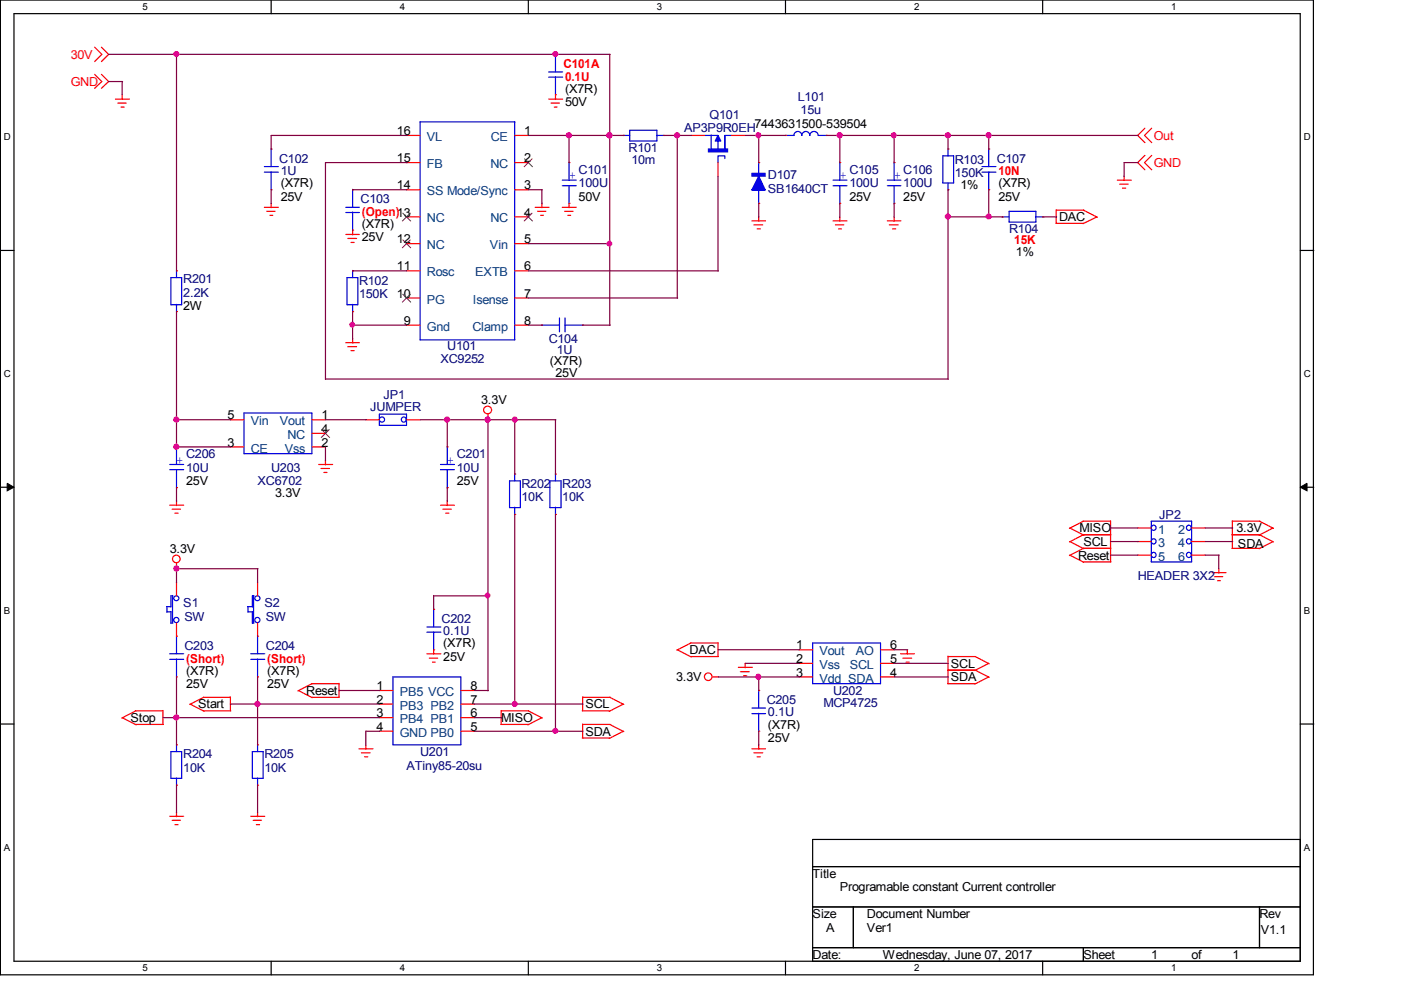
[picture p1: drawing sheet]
<svg xmlns="http://www.w3.org/2000/svg" width="297mm" height="210mm" viewBox="0 0 297 210" stroke-linecap="round" stroke-linejoin="round" font-family="sans-serif">
<path d="M.1 0h278.4v206.7h-278.4zM3 2.9h272.7v200.9h-272.7z" fill="none" stroke="#000" stroke-width=".25"/>
<g fill="#fff">
<path d="M30.2 .4h1v2.2h-1z"/>
<path d="M30.2 204.1h1v2.2h-1z"/>
</g>
<path d="M57.5 0v2.9M57.5 203.8v2.9" fill="none" stroke="#000" stroke-width=".25"/>
<g fill="#fff">
<path d="M84.8 .4h1v2.2h-1z"/>
<path d="M84.8 204.1h1v2.2h-1z"/>
</g>
<path d="M112 0v2.9M112 203.8v2.9" fill="none" stroke="#000" stroke-width=".25"/>
<g fill="#fff">
<path d="M139.3 .4h1v2.2h-1z"/>
<path d="M139.3 204.1h1v2.2h-1z"/>
</g>
<path d="M166.5 0v2.9M166.5 203.8v2.9" fill="none" stroke="#000" stroke-width=".25"/>
<g fill="#fff">
<path d="M193.8 .4h1v2.2h-1z"/>
<path d="M193.8 204.1h1v2.2h-1z"/>
</g>
<path d="M221.1 0v2.9M221.1 203.8v2.9" fill="none" stroke="#000" stroke-width=".25"/>
<g fill="#fff">
<path d="M248.3 .4h1v2.2h-1z"/>
<path d="M248.3 204.1h1v2.2h-1z"/>
<path d="M.8 28h1.4v2.2h-1.4z"/>
<path d="M276.4 28h1.4v2.2h-1.4z"/>
<path d="M.8 78.2h1.4v2.2h-1.4z"/>
<path d="M276.4 78.2h1.4v2.2h-1.4z"/>
</g>
<path d="M.1 53.1h2.9M275.7 53.1h2.9" fill="none" stroke="#000" stroke-width=".25"/>
<g fill="#fff">
<path d="M.8 128.4h1.3v2.2h-1.3z"/>
<path d="M276.4 128.4h1.3v2.2h-1.3z"/>
</g>
<path d="M.1 103.3h2.9M275.7 103.3h2.9" fill="none" stroke="#000" stroke-width=".25"/>
<path d="M1.5 102.5l1.5 .8-1.5 .8zM275.7 103.3l1.4-.8v1.6z" fill="#000" stroke="#000" stroke-width=".21"/>
<g fill="#fff">
<path d="M.8 178.6h1.2v2.2h-1.2z"/>
<path d="M276.4 178.6h1.2v2.2h-1.2z"/>
</g>
<path d="M.1 153.5h2.9M275.7 153.5h2.9M172.3 178h103.4v25.8h-103.4zM172.3 183.7h103.4M172.3 192.3h103.4M180.9 192.3v8.6M267 192.3v8.6M172.3 200.9h103.4M229.7 200.9v2.9" fill="none" stroke="#000" stroke-width=".25"/>
<g fill="none" stroke="#f00" stroke-width=".25">
<path d="M20.1 10l1.5 1.5-1.5 1.6M20.1 15.8l1.5 1.5-1.5 1.4M21.5 10l1.5 1.5-1.5 1.6M21.5 15.8l1.5 1.5-1.5 1.4M117.8 11.5h.1M24.5 21h2.9M25 21.9h1.8M25.7 22.7h.6M25.9 20.1v1M57.5 31.6h.1M86.2 28.7h2.9M86.2 34.5h2.9"/>
<path d="M109.1 28.7h2.9M109.1 34.5h2.9M116.3 21h3M116.8 21.9h1.8M117.5 22.7h.6M117.8 20.1h.1M117.8 20.1v1M120.6 34.5h.1M132.2 28.7h.1M140.7 28.7h.1M146.5 28.7h2.9M152.2 34.5v2.9"/>
<path d="M155.1 28.7h2.9M160.9 34.5h.1M166.5 28.7h.1M175.2 28.7h.1M178.1 34.5h.1M189.6 34.5h.1M201 31.6h.1M209.6 31.6h.1M236.9 38.2h3M237.4 39h1.8M238 39.9h.7M238.3 37.4v.9"/>
<path d="M242.7 27.2l-1.5 1.5 1.5 1.5M242.7 32.9l-1.5 1.6 1.5 1.5M244.2 27.2l-1.5 1.5 1.5 1.5M244.2 32.9l-1.5 1.6 1.5 1.5M37.4 57.4h.1M56 44h3M56.6 44.8h1.7M57.2 45.6h.6M57.5 40.2h.1M57.5 43.1v.9M73.3 49.7h2.9M73.7 50.6h1.9"/>
<path d="M74.4 51.4h.7M74.8 57.4h.1M74.8 48.8h.1M74.8 40.2h.1M74.8 48.8v1M86.2 40.2h2.9M86.2 46h2.9M86.2 51.7h2.9M86.2 57.4h2.9M109.1 40.2h2.9M109.1 46h2.9M109.1 51.7h2.9"/>
<path d="M109.1 57.4h2.9M113.5 44h2.9M114 44.8h1.7M114.6 45.6h.6M114.9 43.1v.9M119.2 44h3M119.7 44.8h1.8M120.4 45.6h.6M120.6 43.1h.1M120.6 43.1v.9M159.4 46.8h2.9M159.9 47.7h1.8"/>
<path d="M160.5 48.5h.7M160.9 43.1h.1M160.9 46v.9M176.6 46.8h3M177.1 47.7h1.8M177.8 48.5h.6M178.1 43.1h.1M178.1 46v.9M188.1 46.8h2.9M188.6 47.7h1.8M189.2 48.5h.7M189.6 43.1h.1"/>
<path d="M189.6 46v.9M201 40.2h.1M209.6 40.2h.1M212.5 46h.1M221.1 46h.1M223.9 47.3h5.8M223.9 44.5h5.9M223.9 44.5v2.8M229.7 44.5l3 1.6M232.6 46l-3 1.4M37.4 66.1h.1M73.3 72.7h2.9"/>
<path d="M73.7 73.5h1.9M74.4 74.4h.7M74.8 66.1h.1M74.8 71.8v.9M86.2 63.2h2.9M86.2 68.9h2.9M109.1 63.2h2.9M109.1 68.9h2.9M114.9 68.9h.1M123.5 68.9h.1M37.4 94.8h.1M48.9 89h2.8"/>
<path d="M48.9 94.8h2.8M66.1 89h2.9M66.1 94.8h2.9M66.1 91.9h2.9M67.6 98.5h2.9M68.1 99.3h1.7M69 97.6v1M77.6 89h2.8M86.2 89h2.9M94.8 94.8h.1M103.5 87.8v1.3M36 107.1h2.9"/>
<path d="M36.5 108h1.8M37.1 108.8h.7M37.4 103.4h.1M37.4 106.2v1M37.4 119.4v1.3M68.7 100.2h.6M93.4 107.1h3M93.9 108h1.8M94.5 108.8h.7M94.8 103.4h.1M94.8 106.2v1M109.1 109.1h.1"/>
<path d="M109.1 100.5h.1M117.8 109.1h.1M117.8 100.5h.1M226.8 111.9l3 1.6M226.8 117.7l3 1.5M226.8 114.8l3 1.5M229.6 110.5h5.9M229.6 113.4h5.9M229.6 116.3h5.9M229.7 110.5l-3 1.5M229.7 116.3l-3 1.5M229.7 119.1h5.8"/>
<path d="M229.7 113.4l-3 1.5M235.5 110.4v8.7M241.2 111.9h2.9M241.2 114.8h2.9M241.2 117.7h2.9M252.6 111.9h2.9M252.6 114.8h2.9M252.6 117.7h2.9M261.2 113.4h5.9M261.2 116.3h5.8M261.3 110.5h5.8M261.3 110.4v5.9"/>
<path d="M267 110.5l3 1.5M267 113.4l3 1.5M269.9 111.9l-2.9 1.6M269.9 114.8l-2.9 1.5M37.4 134.9h.1M37.4 123.5v2.8M37.4 132.1v2.8M54.6 134.9h.1M54.6 123.5v2.8M54.6 132.1v2.8M90.5 138.6h3M91 139.5h1.8"/>
<path d="M91.9 137.8h.1M91.9 129.2h.1M91.9 137.8v.9M143.6 137.8l3 1.5M146.4 136.3h5.8M146.5 136.3l-3 1.6M146.5 139.2h5.8M152.2 136.2v3M169.4 137.8h2.9M186.7 137.8h2.9M190.9 138.6h3M191.4 139.5h1.9"/>
<path d="M192.4 137.8v.9M201 139.1v5.9M201 139.2h5.8M206.8 139.2l2.9 1.5M257 121.4h2.9M257.5 122.3h1.7M258.1 123.1h.6M258.4 120.6v.9M25.9 152.2l3 1.5M28.7 150.7h5.8M28.8 153.6h5.8M28.8 150.7l-3 1.5"/>
<path d="M34.5 150.6v3M37.4 143.5h.1M37.4 157.9h.1M40.3 149.3l3 1.5M43.1 147.8h5.8M43.2 150.7h5.7M43.2 147.8l-3 1.6M48.9 147.8v2.9M54.6 143.5h.1M54.6 157.9h.1M63.2 146.4l3 1.5M66 145h5.9"/>
<path d="M66.1 145l-2.9 1.5M66.1 147.8h5.9M71.9 144.9v2.9M76.1 158.8h3M76.6 159.6h1.9M77.6 157.9v.9M80.4 146.4h2.9M80.4 149.3h2.9M80.4 152.2h2.9M80.4 155h2.9M91.7 140.4h.6M97.7 146.4h2.9"/>
<path d="M97.7 149.3h2.9M97.7 152.2h2.9M97.7 155h2.9M106.2 153.6h5.8M106.3 150.7h5.8M106.3 150.6v3M112 150.7l3 1.5M114.9 152.2l-3 1.5M123.4 150.7h5.9M123.4 156.5h5.9M123.5 147.8h5.9M123.5 153.6h5.9"/>
<path d="M123.5 147.8v2.9M123.5 153.5v3M129.3 147.8l2.9 1.6M129.3 153.6l2.9 1.5M132.2 149.3l-3 1.5M132.2 155l-3 1.6M151 143.5h1.3M156.5 141.5h3M157 142.4h1.8M157.6 143.3h.7M158 140.6v1M159.4 158.8h2.9"/>
<path d="M159.9 159.6h1.8M160.9 155h.1M160.9 146.4h.1M160.9 157.9v.9M169.4 143.5h2.9M169.4 140.6h2.9M186.7 143.5h2.9M186.7 140.6h2.9M192.1 140.4h.7M200.9 145h5.9M200.9 142.1h5.9M206.8 142.1l2.9 1.5"/>
<path d="M209.6 143.5l-2.9 1.5M209.6 140.6l-2.9 1.6M36 173.1h2.9M36.5 173.9h1.8M37.1 174.9h.7M37.4 166.5h.1M37.4 172.2v1M53.2 173.1h2.9M53.7 173.9h1.8M54.4 174.9h.6M54.6 166.5h.1M54.6 172.2v1"/>
<path d="M77.3 160.5h.7M160.5 160.5h.7"/>
<circle cx="103.4" cy="86.9" r=".83"/>
<circle cx="37.4" cy="118.5" r=".8"/>
<circle cx="150.2" cy="143.5" r=".8"/>
</g>
<g fill="none" stroke="#00f" stroke-width=".25">
<path d="M116.3 16.4h3M116.3 15.3h3M117.8 11.4v3.9M117.8 16.3v3.8M56 36.5h3M56 35.3h3M57.5 31.5v3.8M57.5 36.4v3.8M89.1 25.8h20v46.3h-20zM119.2 39.4h3M119.2 38.2h3M120.6 34.4v3.8"/>
<path d="M120.6 39.4v3.8M132.1 28.7h1.4M133.5 27.6h5.8v2.3h-5.8zM139.2 28.7h1.5M149.4 28.7h2.8v2.9M150.8 28.6v3M153.7 28.7v2.9v-2.9h1.4M153.7 33.6v-.6h-1.5v1.5M160.9 34.4v8.7M166.5 28.7h1.9M168.3 28.7a.85 .85 0 0 1 .9-.8 .85 .85 0 0 1 .8 .8 .85 .85 0 0 1 .9-.8 .85 .85 0 0 1 .8 .8 .89 .89 0 0 1 .9-.8 .89 .89 0 0 1 .9 .8h1.8M176.6 39.4h3"/>
<path d="M176.6 38.2h3M178.1 34.4v3.8M178.1 39.4v3.8M188.1 39.4h2.9M188.1 38.2h2.9M189.6 34.4v3.8M189.6 39.4v3.8M199.9 33h2.3v5.8h-2.3zM201 31.6v1.5M201 38.8v1.5M208.2 36.5h3M208.2 35.3h3"/>
<path d="M209.6 31.5v3.8M209.6 36.4v3.8M36.2 58.9h2.3v5.7h-2.3zM37.4 57.3v1.6M73.3 45.1h2.9M73.3 44h2.9M73.6 58.9h2.3v5.7h-2.3zM74.8 40.1v3.9M74.8 45v3.8M74.8 57.3v1.6M212.4 46h1.6M214 44.8h5.6v2.3h-5.6z"/>
<path d="M219.5 46h1.6M37.4 64.5v1.6M74.8 64.5v1.6M114.8 68.9h3.8M118.6 67.4v3M119.7 68.9h3.8M119.8 67.4v3M36 99.6h2.9M36 98.5h2.9M37.4 94.7v3.8M37.4 99.6v3.9M51.7 87.6h14.4v8.6h-14.4z"/>
<path d="M80.4 87.8h5.8v2.4h-5.8zM93.4 99.6h3M93.4 98.5h3M94.8 94.7v3.8M94.8 99.6v3.9M108 102h2.3v5.6h-2.3zM109.1 100.4v1.6M109.1 107.5v1.6M116.6 102h2.4v5.6h-2.4zM117.8 100.4v1.6M117.8 107.5v1.6M244.1 110.5h8.5v8.6h-8.5z"/>
<path d="M35.3 128.6h.9M35.4 129.7h.9M35.4 128.6v1.2M36 139.8h2.9M36 138.6h2.9M36.2 132.1h.5M36.2 129.7v2.5M36.6 126.3v5.8M36.7 126.3h-.5v2.4M37.4 134.8v3.8M37.4 139.7v3.8M52.5 128.6h1"/>
<path d="M52.6 128.6v1.2M52.6 129.7h1M53.2 139.8h2.9M53.2 138.6h2.9M53.5 129.7v2.5M53.5 132.1h.3M53.8 126.3v5.8M53.8 126.3h-.3v2.4M54.6 134.8v3.8M54.6 139.7v3.8M90.5 134h3M90.5 132.9h3"/>
<path d="M91.9 129.1v3.8M91.9 134v3.8M172.3 136.3h14.4v8.7h-14.4zM36.2 159.4h2.3v5.6h-2.3zM37.4 157.8v1.6M53.5 159.4h2.3v5.6h-2.3zM54.6 157.8v1.6M83.3 143.5h14.4v14.4h-14.4zM159.4 151.3h2.9M159.4 150.1h2.9M160.9 146.3v3.8M160.9 151.2v3.8"/>
<path d="M37.4 164.9v1.6M54.6 164.9v1.6"/>
<circle cx="81" cy="89" r=".55"/>
<circle cx="85.6" cy="89" r=".53"/>
<circle cx="244.6" cy="114.8" r=".53"/>
<circle cx="244.6" cy="117.7" r=".53"/>
<circle cx="244.6" cy="111.9" r=".53"/>
<circle cx="252" cy="114.8" r=".53"/>
<circle cx="252" cy="111.9" r=".53"/>
<circle cx="252" cy="117.7" r=".53"/>
<circle cx="37.4" cy="131.5" r=".55"/>
<circle cx="37.4" cy="126.8" r=".53"/>
<circle cx="54.6" cy="131.5" r=".55"/>
<circle cx="54.6" cy="126.8" r=".53"/>
</g>
<path d="M111.2 33.6l1.7 1.8M112.9 33.6l-1.8 1.8M85.3 50.8l1.8 1.8M85.3 45.1l1.8 1.8M87 50.8l-1.7 1.8M87 45.1l-1.7 1.8M111.2 45.1l1.7 1.8M112.9 45.1l-1.8 1.8M85.3 62.3l1.8 1.8M87 62.3l-1.7 1.8M68.2 91l1.7 1.8M69.8 91l-1.7 1.8" fill="none" stroke="#804000" stroke-width=".21"/>
<g fill="#00f" stroke="#00f" stroke-width=".25">
<path d="M160.9 37.4l1.3 2.8h-2.8h2.8h-2.8z" fill-rule="evenodd"/>
<path d="M159.4 36.8h2.8v.6h-2.8z" fill-rule="evenodd"/>
<path d="M150.2 31.6h4.1v.6h-4.1z" fill-rule="evenodd"/>
<path d="M152.2 28.7l.6 1.2h-1.2z" fill-rule="evenodd"/>
</g>
<g fill="none" stroke="#800040" stroke-width=".25">
<path d="M23 17.3h3M23 11.5h106.4M25.9 17.3v2.9M37.4 11.5v46M129.3 11.5v57.5M86.3 28.7h-28.8v3M86.3 34.5h-17.3v45.9M112 28.7h20.2M120.6 28.7v5.9M140.7 28.7h5.9M143.6 28.7v34.6M152.2 37.4v20.1"/>
<path d="M158 28.7h8.6M160.9 28.7v5.9M175.2 28.7h66.1M178.1 28.7v5.9M189.6 28.7v5.9M201 28.7v3M209.6 28.7v3M241.3 34.5h-3v2.9M57.5 40.2v3M74.8 57.4h11.5M74.8 40.2h11.5M112 57.4h40.3"/>
<path d="M112 40.2h3M112 51.7h17.4M114.9 40.2v3M160.9 43.1v3M178.1 43.1v3M189.6 43.1v3M201 40.2v40.2M201 46h11.6M209.6 40.2v5.9M221.1 46h2.9M37.4 66.1v28.7M74.8 68.9h11.5"/>
<path d="M74.8 66.1v5.8M112 63.2h31.7M112 68.9h3M123.5 68.9h5.9M37.4 89h11.5M37.4 94.8h11.5M69 94.8v2.9M69 80.4h132.1M69 89h8.6M89.1 89h28.8M94.8 89v5.8M103.5 89v57.5"/>
<path d="M109.1 89v11.6M117.8 89v11.6M37.4 103.4v2.9M94.8 103.4v2.9M109.1 109.1v40.3M117.8 109.1v46M235.5 114.8h5.8M235.5 111.9h5.8M235.5 117.7h5.8M255.5 114.8h5.9M255.5 111.9h5.9M255.5 117.7h3"/>
<path d="M258.4 117.7v3M54.6 120.6v2.9M54.7 120.6h-17.3v2.9M91.9 126.3v2.9M91.9 126.3h11.6M152.2 137.8h17.3M189.6 137.8h2.8M34.5 152.2h46M37.4 143.5v14.5M48.9 149.3h31.6M54.6 143.5v14.5M71.9 146.4h8.6"/>
<path d="M80.5 155h-2.9v3M100.6 146.4h2.9M100.6 152.2h5.7M100.6 149.3h23M100.6 155h23M152.2 143.5h17.3M158 140.6h11.5M160.9 143.5v3M160.9 155v3M189.6 143.5h11.5M189.6 140.6h11.5M37.4 166.5v5.8"/>
<path d="M54.6 166.5v5.8"/>
</g>
<g fill="#f0f" stroke="#f0f" stroke-width=".25">
<circle cx="143.6" cy="28.7" r=".55"/>
<circle cx="160.8" cy="28.7" r=".53"/>
<circle cx="178" cy="28.7" r=".55"/>
<circle cx="209.6" cy="45.9" r=".53"/>
<circle cx="201" cy="45.9" r=".53"/>
<circle cx="189.5" cy="28.7" r=".53"/>
<circle cx="201" cy="28.7" r=".55"/>
<circle cx="37.4" cy="89" r=".55"/>
<circle cx="103.4" cy="89" r=".53"/>
<circle cx="103.4" cy="126.3" r=".51"/>
<circle cx="109.1" cy="89" r=".53"/>
<circle cx="54.6" cy="149.2" r=".55"/>
<circle cx="37.4" cy="152.1" r=".55"/>
<circle cx="37.4" cy="120.5" r=".55"/>
<circle cx="209.6" cy="28.7" r=".55"/>
<circle cx="94.8" cy="89" r=".55"/>
<circle cx="74.7" cy="68.8" r=".51"/>
<circle cx="129.2" cy="28.7" r=".53"/>
<circle cx="37.4" cy="11.4" r=".53"/>
<circle cx="117.7" cy="155" r=".53"/>
<circle cx="109.1" cy="149.2" r=".53"/>
<circle cx="160.8" cy="143.5" r=".53"/>
<circle cx="37.4" cy="94.7" r=".55"/>
<circle cx="129.2" cy="51.7" r=".51"/>
<circle cx="117.7" cy="11.4" r=".53"/>
<circle cx="120.6" cy="28.7" r=".55"/>
</g>
<g font-size="2.6" fill="#f00">
<text x="15" y="12.5">30V</text>
<text x="119.5" y="14.5">C101A</text>
<text x="119.8" y="17.1">0.1U</text>
<text x="15" y="18.2">GND</text>
<text x="244.6" y="29.6">Out</text>
<text x="244.6" y="35.4">GND</text>
<text x="211.7" y="37.2">10N</text>
<text x="76.7" y="45.8">(Open)13</text>
<text x="215.1" y="51.8">15K</text>
<text x="39.5" y="140.6">(Short)</text>
<text x="56.6" y="140.6">(Short)</text>
</g>
<g font-size="2.6">
<text x="119.8" y="19.7">(X7R)</text>
<text x="119.8" y="22.5">50V</text>
<text x="84.2" y="28.6">16</text>
<text x="111.2" y="28.6">1</text>
<text x="159.9" y="27.1">7443631500-539504</text>
<text x="84.2" y="34.4">15</text>
<text x="111.2" y="34.4">2</text>
<text x="59.5" y="39.7">(X7R)</text>
<text x="84.2" y="40.1">14</text>
<text x="111.2" y="40.1">3</text>
<text x="203.6" y="40">1%</text>
<text x="211.7" y="39.7">(X7R)</text>
<text x="59.5" y="42.6">25V</text>
<text x="111.2" y="45.9">4</text>
<text x="122.7" y="42.6">50V</text>
<text x="180.1" y="42.6">25V</text>
<text x="191.5" y="42.6">25V</text>
<text x="211.7" y="42.6">25V</text>
<text x="224.5" y="46.9">DAC</text>
<text x="76.7" y="48.4">(X7R)</text>
<text x="76.7" y="51.2">25V</text>
<text x="84.2" y="51.6">12</text>
<text x="111.2" y="51.6">5</text>
<text x="84.2" y="57.3">11</text>
<text x="111.2" y="57.3">6</text>
<text x="215.4" y="54.4">1%</text>
<text x="38.9" y="65.8">2W</text>
<text x="84.2" y="63.1">10</text>
<text x="111.2" y="63.1">7</text>
<text x="85.6" y="68.8">9</text>
<text x="111.2" y="68.8">8</text>
<text x="116.6" y="77.3">(X7R)</text>
<text x="117.8" y="79.9">25V</text>
<text x="48.3" y="88.9">5</text>
<text x="68.2" y="88.9">1</text>
<text x="102" y="85.6">3.3V</text>
<text x="48.3" y="94.7">3</text>
<text x="68.2" y="94.7">2</text>
<text x="68.2" y="91.8">4</text>
<text x="39.5" y="102.9">25V</text>
<text x="58.3" y="105.4">3.3V</text>
<text x="96.9" y="102.9">25V</text>
<text x="228.9" y="112.9">MISO</text>
<text x="262.1" y="112.9">3.3V</text>
<text x="36" y="117.2">3.3V</text>
<text x="228.6" y="118.6">Reset</text>
<text x="229.7" y="115.8">SCL</text>
<text x="262.5" y="116.1">SDA</text>
<text x="94" y="137.3">(X7R)</text>
<text x="168.8" y="137.7">1</text>
<text x="188.7" y="137.7">6</text>
<text x="39.5" y="143">(X7R)</text>
<text x="56.6" y="143">(X7R)</text>
<text x="94" y="140.1">25V</text>
<text x="146.2" y="138.7">DAC</text>
<text x="168.8" y="140.6">2</text>
<text x="168.8" y="143.4">3</text>
<text x="188.7" y="143.4">4</text>
<text x="188.7" y="140.6">5</text>
<text x="201.6" y="141.6">SCL</text>
<text x="39.5" y="145.9">25V</text>
<text x="56.6" y="145.9">25V</text>
<text x="64.9" y="147.3">Reset</text>
<text x="79.8" y="146.3">1</text>
<text x="79.8" y="149.2">2</text>
<text x="99.7" y="149.2">7</text>
<text x="99.7" y="146.3">8</text>
<text x="143.3" y="144.5">3.3V</text>
<text x="201.6" y="144.5">SDA</text>
<text x="27.7" y="153.1">Stop</text>
<text x="42" y="150.2">Start</text>
<text x="79.8" y="152.1">3</text>
<text x="79.8" y="155">4</text>
<text x="99.7" y="152.1">6</text>
<text x="99.7" y="155">5</text>
<text x="106.3" y="153.1">MISO</text>
<text x="124.1" y="150.2">SCL</text>
<text x="124.1" y="156">SDA</text>
<text x="162.8" y="154.5">(X7R)</text>
<text x="162.8" y="157.4">25V</text>
<text x="172.3" y="186.1">Title</text>
<text x="178.1" y="189">Programable constant Current controller</text>
<text x="172.3" y="194.7">Size</text>
<text x="175.2" y="197.5">A</text>
<text x="183.8" y="197.5">Ver1</text>
<text x="183.8" y="194.7">Document Number</text>
<text x="267" y="194.7">Rev</text>
<text x="172.3" y="203.3">Date:</text>
<text x="187.2" y="203.3">Wednesday, June 07, 2017</text>
<text x="229.7" y="203.3">Sheet</text>
<text x="244.1" y="203.3">1</text>
<text x="252.6" y="203.3">of</text>
<text x="261.3" y="203.3">1</text>
<text x="267.3" y="198.1">V1.1</text>
</g>
<g font-size="2.6" fill="#000080">
<text x="169.2" y="21.4">L101</text>
<text x="145" y="28">AP3P9R0EH</text>
<text x="150.5" y="25.3">Q101</text>
<text x="169.8" y="24.2">15u</text>
<text x="59.2" y="34.6">C102</text>
<text x="133.3" y="32.3">R101</text>
<text x="133.9" y="34.8">10m</text>
<text x="202.4" y="34.8">R103</text>
<text x="211.3" y="34.6">C107</text>
<text x="59.5" y="37.1">1U</text>
<text x="122.7" y="36.8">C101</text>
<text x="122.7" y="39.7">100U</text>
<text x="162.8" y="37.9">D107</text>
<text x="162.8" y="40.8">SB1640CT</text>
<text x="180.1" y="36.8">C105</text>
<text x="180.1" y="39.7">100U</text>
<text x="191.5" y="36.8">C106</text>
<text x="191.5" y="39.7">100U</text>
<text x="202.4" y="37.4">150K</text>
<text x="76.5" y="43.1">C103</text>
<text x="214" y="49.5">R104</text>
<text x="38.9" y="60">R201</text>
<text x="38.9" y="62.9">2.2K</text>
<text x="76.1" y="60.4">R102</text>
<text x="76.1" y="63.3">150K</text>
<text x="93.4" y="77.1">XC9252</text>
<text x="94.8" y="74.2">U101</text>
<text x="116.3" y="72.7">C104</text>
<text x="118" y="75">1U</text>
<text x="78.5" y="87.1">JUMPER</text>
<text x="81.3" y="84.5">JP1</text>
<text x="39.5" y="97.1">C206</text>
<text x="39.5" y="100">10U</text>
<text x="57.5" y="100">U203</text>
<text x="96.9" y="97.1">C201</text>
<text x="96.9" y="100">10U</text>
<text x="54.6" y="102.9">XC6702</text>
<text x="110.6" y="103.4">R202</text>
<text x="110.6" y="106.3">10K</text>
<text x="119.2" y="103.4">R203</text>
<text x="119.2" y="106.3">10K</text>
<text x="245.8" y="110">JP2</text>
<text x="241.2" y="123">HEADER 3X2</text>
<text x="38.9" y="128.7">S1</text>
<text x="39.1" y="131.6">SW</text>
<text x="56" y="128.7">S2</text>
<text x="56.4" y="131.6">SW</text>
<text x="39.1" y="137.9">C203</text>
<text x="56.4" y="137.9">C204</text>
<text x="93.6" y="132.1">C202</text>
<text x="94" y="134.7">0.1U</text>
<text x="162.6" y="149.4">C205</text>
<text x="174.6" y="150">MCP4725</text>
<text x="176.6" y="147.3">U202</text>
<text x="162.8" y="151.9">0.1U</text>
<text x="38.9" y="160.8">R204</text>
<text x="56" y="160.8">R205</text>
<text x="89.1" y="160.3">U201</text>
<text x="38.9" y="163.7">10K</text>
<text x="56" y="163.7">10K</text>
<text x="86.2" y="163.2">ATiny85-20su</text>
</g>
<g font-size="2.6" fill="#004080">
<text x="90.5" y="29.9">VL</text>
<text x="104.1" y="29.9">CE</text>
<text x="90.5" y="35.7">FB</text>
<text x="104" y="35.7">NC</text>
<text x="90.5" y="41.4">SS Mode/Sync</text>
<text x="90.5" y="47.2">NC</text>
<text x="104" y="47.2">NC</text>
<text x="90.5" y="52.8">NC</text>
<text x="103.9" y="52.8">Vin</text>
<text x="90.5" y="58.6">Rosc</text>
<text x="100.8" y="58.6">EXTB</text>
<text x="90.5" y="64.4">PG</text>
<text x="100.2" y="64.4">Isense</text>
<text x="90.5" y="70.1">Gnd</text>
<text x="100.2" y="70.1">Clamp</text>
<text x="53.2" y="95.9">CE</text>
<text x="53.2" y="90.2">Vin</text>
<text x="59.4" y="90.2">Vout</text>
<text x="60.4" y="95.9">Vss</text>
<text x="61" y="93.1">NC</text>
<text x="245.5" y="113.1">1</text>
<text x="249.8" y="113.1">2</text>
<text x="245.5" y="116">3</text>
<text x="245.5" y="118.9">5</text>
<text x="249.8" y="116">4</text>
<text x="249.8" y="118.9">6</text>
<text x="173.7" y="139">Vout</text>
<text x="173.7" y="141.8">Vss</text>
<text x="180.2" y="141.8">SCL</text>
<text x="181.4" y="139">AO</text>
<text x="84.8" y="147.6">PB5 VCC</text>
<text x="173.7" y="144.7">Vdd SDA</text>
<text x="84.8" y="150.5">PB3 PB2</text>
<text x="84.8" y="153.3">PB4 PB1</text>
<text x="84.8" y="156.2">GND PB0</text>
</g>
<g font-size="2.6" fill="#00f">
<text x="120.6" y="38">+</text>
<text x="178.1" y="38">+</text>
<text x="189.6" y="38">+</text>
<text x="37.4" y="98.3">+</text>
<text x="94.8" y="98.3">+</text>
</g>
<g font-size="2">
<text x="30.2" y="2.1">5</text>
<text x="84.8" y="2.1">4</text>
<text x="139.3" y="2.1">3</text>
<text x="193.8" y="2.1">2</text>
<text x="248.3" y="2.1">1</text>
<text x=".8" y="29.7">D</text>
<text x="276.4" y="29.7">D</text>
<text x=".8" y="79.9">C</text>
<text x="276.4" y="79.9">C</text>
<text x=".8" y="130.1">B</text>
<text x="276.4" y="130.1">B</text>
<text x=".8" y="180.4">A</text>
<text x="276.4" y="180.4">A</text>
<text x="30.2" y="205.9">5</text>
<text x="84.8" y="205.9">4</text>
<text x="139.3" y="205.9">3</text>
<text x="193.8" y="205.9">2</text>
<text x="248.3" y="205.9">1</text>
</g>
</svg>
